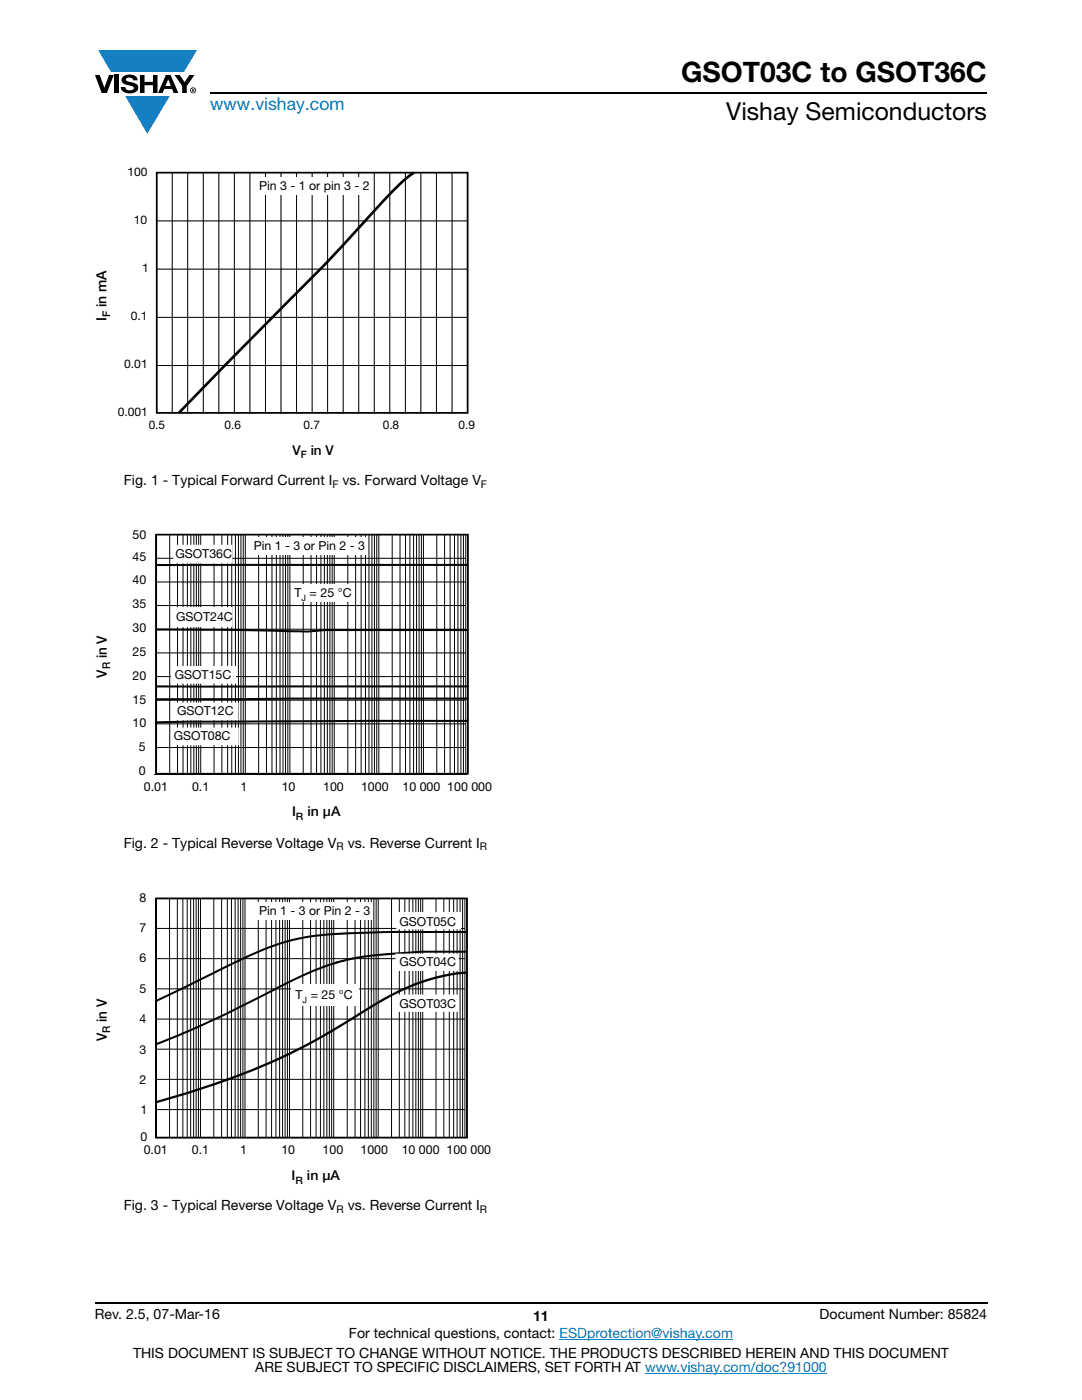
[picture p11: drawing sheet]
<svg xmlns="http://www.w3.org/2000/svg" width="216mm" height="279mm" viewBox="0 0 216 279" stroke-linecap="round" stroke-linejoin="round" font-family="sans-serif">
<g fill="#147fc3">
<path d="M19.6 10h19.7l-2.6 4.3h-1.1h-13.5z"/>
<path d="M25 19.2h8.9l-4.5 7.5z"/>
</g>
<g fill="#000">
<path d="M18.9 15h1l.9 2.5 1-2.5h.9l-1.4 3.6h-1zM22.9 15h.9v3.6h-.9zM24.6 15.3a2.1 2.1 0 0 1 2.8 .3l.1 .4h-.9a.79 .79 0 0 0-.7-.5 .79 .79 0 0 0-.8 .4l.3 .3 1 .2a1.08 1.08 0 0 1 1.2 1 1.08 1.08 0 0 1-1.1 1.2 1.73 1.73 0 0 1-2.4-1.2h.9a.96 .96 0 0 0 .8 .6 .96 .96 0 0 0 .9-.4 1.31 1.31 0 0 0-1.2-.6 1.03 1.03 0 0 1-1.1-.6 1.03 1.03 0 0 1 .2-1.1zM27.9 15h.9v1.3h1.7v-1.3h.9v3.6h-.9v-1.6h-1.7v1.6h-.9zM34.8 15h1.1l.9 1.4 1-1.4h1l-1.5 2.2v1.4h-.9v-1.4z"/>
<path d="M33.6 15.9l.5 1.3h-1.1zM33.1 15l-1.6 3.6h1l.3-.8h1.5l.3 .8h1l-1.6-3.6z"/>
<path d="M38.4 17.8h.2v.2h-.2zM38.3 17.7v.7h.1v-.3l.4 .3-.2-.3 .2-.2-.1-.2z"/>
<path d="M38.1 18a.46 .46 0 0 1 .9 0 .46 .46 0 0 1-.9 0zM37.9 18a.6 .6 0 0 0 1.2 0 .6 .6 0 0 0-1.2 0z"/>
</g>
<path d="M42 18.6h155M18.9 260h178.1" fill="none" stroke="#000" stroke-width=".36"/>
<path d="M111.6 267.3h34.7M128.7 274h36.3" fill="none" stroke="#007ec4" stroke-width=".2"/>
<path d="M18.9 33.2h75.9v58.8h-75.9z" fill="#fff"/>
<path d="M31.3 72.9h62zM31.3 63.3h62zM31.3 53.7h62zM31.3 44.1h62z" fill="#050504"/>
<path d="M31.3 53.7h62M31.3 44.1h62M31.3 72.9h62M31.3 63.3h62" fill="none" stroke="#040503" stroke-width=".2"/>
<path d="M34.4 34.5v48zM37.5 34.5v48zM40.6 34.5v48zM43.7 34.5v48zM49.9 34.5v48zM53 34.5v48zM56.1 34.5v48zM59.2 34.5v48zM65.4 34.5v48zM68.5 34.5v48zM71.6 34.5v48zM74.7 34.5v48zM80.9 34.5v48zM84 34.5v48zM87.1 34.5v48zM90.2 34.5v48z" fill="#050504"/>
<g fill="none" stroke="#040503" stroke-width=".2">
<path d="M34.4 34.5v48M37.5 34.5v48M40.6 34.5v48M43.7 34.5v48M49.9 34.5v48M53 34.5v48M56.1 34.5v48M59.2 34.5v48M65.4 34.5v48M68.5 34.5v48M71.6 34.5v48M74.7 34.5v48"/>
<path d="M80.9 34.5v48M84 34.5v48M87.1 34.5v48M90.2 34.5v48"/>
</g>
<path d="M46.8 34.5v48zM62.3 34.5v48zM77.8 34.5v48z" fill="#050504"/>
<path d="M46.8 34.5v48M62.3 34.5v48M77.8 34.5v48" fill="none" stroke="#040503" stroke-width=".2"/>
<path d="M31.3 34.5h62v47.9h-62z" fill="none" stroke="#000" stroke-width=".35"/>
<path d="M82.7 34.5a38.9 38.9 0 0 0-7.6 7.1 720.9 720.9 0 0 1-27.9 29l-11.5 11.8" fill="none" stroke="#000" stroke-width=".53"/>
<g fill="#fff">
<path d="M51.2 35.4h23.1v3.4h-23.1z"/>
<path d="M18.9 105.5h79.3v58.7h-79.3z"/>
</g>
<g fill="#050504">
<path d="M31.2 112.6l62.1-.1 .2 .2-.2 .2-62.1 .1z"/>
<path d="M31.2 125.4l23.1 .3a91.9 91.9 0 0 0 11.7-.2h27.3l.2 .2-.2 .2h-27.3a118.9 118.9 0 0 1-14 .1l-20.8-.2z"/>
<path d="M31.2 143.9l46.1-.2h16l.2 .2-.2 .2-56.7 .1-5.3 .2-.1 .4z"/>
<path d="M31.2 139.4l62.1-.2 .2 .2-.2 .2h-35.4l-26.7 .2z"/>
<path d="M31.2 136.8h62.1l.2 .2-.2 .2h-62.1z"/>
</g>
<g fill="none" stroke="#050504" stroke-width=".2">
<path d="M31.2 106.7v47.7v-47.7M33.9 106.7v47.7M35.4 106.7v47.7M36.5 106.7v47.7M37.4 106.7v47.7M38.1 106.7v47.7M38.7 106.7v47.7M39.2 106.7v47.7M39.6 106.7v47.7M40.1 106.7v47.7M42.7 106.7v47.7M44.3 106.7v47.7"/>
<path d="M45.4 106.7v47.7M46.2 106.7v47.7M47 106.7v47.7M47.6 106.7v47.7M48.1 106.7v47.7M48.5 106.7v47.7M48.9 106.7v47.7M51.6 106.7v47.7M53.2 106.7v47.7M54.3 106.7v47.7M55.1 106.7v47.7M55.9 106.7v47.7"/>
<path d="M56.5 106.7v47.7M57 106.7v47.7M57.4 106.7v47.7M57.8 106.7v47.7M60.5 106.7v47.7M62.1 106.7v47.7M63.2 106.7v47.7M64 106.7v47.7M64.7 106.7v47.7M65.3 106.7v47.7M65.8 106.7v47.7M66.3 106.7v47.7"/>
<path d="M66.7 106.7v47.7M69.4 106.7v47.7M71 106.7v47.7M72.1 106.7v47.7M72.9 106.7v47.7M73.6 106.7v47.7M74.2 106.7v47.7M74.7 106.7v47.7M75.2 106.7v47.7M75.6 106.7v47.7h-44.4M78.3 106.7v47.7M79.8 106.7v47.7"/>
<path d="M80.9 106.7v47.7M81.8 106.7v47.7M82.5 106.7v47.7M83.1 106.7v47.7M83.6 106.7v47.7M84.1 106.7v47.7M84.5 106.7v47.7M87.2 106.7v47.7M88.7 106.7v47.7M89.8 106.7v47.7M90.7 106.7v47.7M91.4 106.7v47.7"/>
<path d="M92 106.7v47.7M92.5 106.7v47.7M92.9 106.7v47.7M93.3 106.7v47.7M30.9 154.7h62.3"/>
</g>
<path d="M31.2 106.7h62.1v47.7h-62.1z" fill="none" stroke="#000" stroke-width=".35"/>
<path d="M31.3 116.1h61.6M31.3 111.4h61.6M31.3 139.7h61.6M31.3 135h61.6M31.3 130.3h61.6M31.3 125.6h61.6M31.3 120.8h61.6M31.3 149.2h61.6M31.3 144.5h61.6" fill="none" stroke="#000" stroke-width=".2"/>
<path d="M34.8 108.9h11.4v3.4h-11.4z" fill="#fff"/>
<path d="M34.8 108.9h11.4v3.4h-11.4z" fill="none" stroke="#fff" stroke-width=".35"/>
<path d="M34.8 121.3h11.4v3.7h-11.4z" fill="#fff"/>
<path d="M34.8 121.3h11.4v3.7h-11.4z" fill="none" stroke="#fff" stroke-width=".35"/>
<path d="M34.3 133.1h12.6v3.2h-12.6z" fill="#fff"/>
<path d="M34.3 133.1h12.6v3.2h-12.6z" fill="none" stroke="#fff" stroke-width=".35"/>
<g fill="#fff">
<path d="M58.3 116.6h12.2v3.4h-12.2z"/>
<path d="M34.8 145.4h12.7v3.2h-12.7z"/>
</g>
<path d="M34.8 145.4h12.7v3.2h-12.7z" fill="none" stroke="#fff" stroke-width=".35"/>
<path d="M34.8 140.4h12.6v3.1h-12.6z" fill="#fff"/>
<path d="M34.8 140.4h12.6v3.1h-12.6z" fill="none" stroke="#fff" stroke-width=".35"/>
<g fill="#fff">
<path d="M50.2 107.2h23v3.4h-23z"/>
<path d="M18.9 177.9h79.1v58.9h-79.1z"/>
</g>
<g fill="#050504">
<path d="M31.2 192h33.7a7.4 7.4 0 0 0 3.8-.5 99.9 99.9 0 0 1 15.4-1.8h8.8l.2 .2-.2 .2h-8.8l-4.9 .4a73.2 73.2 0 0 0-11.4 1.5z"/>
<path d="M31.2 192l15.6-.1a47.8 47.8 0 0 1 23.9-5.9l9.1-.2h13.1l.2 .2-.2 .2h-6.3a231.3 231.3 0 0 0-24.3 .8 52.8 52.8 0 0 0-14.8 5z"/>
<path d="M31.2 206.2h33.8l5.7-3.5a57.4 57.4 0 0 1 14.7-7.4l1.1-.3a27.5 27.5 0 0 1 6.6-1.1v.4a42.2 42.2 0 0 0-19.4 7.1l-7.2 4.4-1 .4z"/>
<path d="M31.2 206.2h4.9l6.7-3 8.1-4a104.3 104.3 0 0 1 14.9-6.9 11.6 11.6 0 0 1 4.9-.4h22.4h-20.7a16.9 16.9 0 0 0-8.9 1.7 264.9 264.9 0 0 0-17.3 8.4l-8.2 3.8-1.7 .4z"/>
<path d="M31.5 199.4l15.3-7.5h46.3h-42.8a7 7 0 0 0-4.7 1l-14.4 7.2v3.4v-3.7z"/>
</g>
<path d="M78.2 199h14.3v3.1h-14.3z" fill="#fff"/>
<g fill="#050504">
<path d="M31.3 219.7a142.4 142.4 0 0 0 33.7-13.5l1-.1h27.2h-26.7l-1 .3a136.5 136.5 0 0 1-32.3 13.2l-1.8 .5-.2 .3z"/>
<path d="M31.2 208.2l4.9-2 1.7-.1h55.3h-55.1l-1.7 .5-5.1 2v2.9z"/>
</g>
<g fill="none" stroke="#050504" stroke-width=".2">
<path d="M31.1 179.3v47.7v-47.7M33.8 179.3v47.7M35.4 179.3v47.7M36.5 179.3v47.7M37.4 179.3v47.7M38 179.3v47.7M38.6 179.3v47.7M39.1 179.3v47.7M39.6 179.3v47.7M40 179.3v47.7M42.7 179.3v47.7M44.2 179.3v47.7"/>
<path d="M45.4 179.3v47.7M46.2 179.3v47.7M46.9 179.3v47.7M47.5 179.3v47.7M48 179.3v47.7M48.5 179.3v47.7M48.9 179.3v47.7M51.5 179.3v47.7M53.1 179.3v47.7M54.2 179.3v47.7M55.1 179.3v47.7M55.8 179.3v47.7"/>
<path d="M56.4 179.3v47.7M56.9 179.3v47.7M57.3 179.3v47.7M57.8 179.3v47.7M60.4 179.3v47.7M62 179.3v47.7M63.1 179.3v47.7M63.9 179.3v47.7M64.6 179.3v47.7M65.2 179.3v47.7M65.7 179.3v47.7M66.2 179.3v47.7"/>
<path d="M66.6 179.3v47.7M69.3 179.3v47.7M70.8 179.3v47.7M71.9 179.3v47.7M72.8 179.3v47.7M73.5 179.3v47.7M74.1 179.3v47.7M74.6 179.3v47.7M75.1 179.3v47.7M75.5 179.3v47.7h-44.4M78.1 179.3v47.7M79.7 179.3v47.7"/>
<path d="M80.8 179.3v47.7M81.6 179.3v47.7M82.4 179.3v47.7M83 179.3v47.7M83.5 179.3v47.7M83.9 179.3v47.7M84.3 179.3v47.7M87 179.3v47.7M88.6 179.3v47.7M89.7 179.3v47.7M90.5 179.3v47.7M91.2 179.3v47.7"/>
<path d="M91.8 179.3v47.7M92.3 179.3v47.7M92.8 179.3v47.7M93.2 179.3v47.7"/>
</g>
<path d="M31.1 179.3h62.1v47.7h-62.1z" fill="none" stroke="#000" stroke-width=".35"/>
<path d="M31.3 179.3h61.5M31.3 197.4h61.5M31.3 191.3h61.5M31.3 185.3h61.5M31.3 215.4h61.5M31.3 209.4h61.5M31.3 203.4h61.5M31.3 221.4h61.5" fill="none" stroke="#000" stroke-width=".2"/>
<g fill="#fff">
<path d="M58.2 196.5h13.5v4.3h-13.5z"/>
<path d="M79.2 182.2h12.6v3.1h-12.6z"/>
</g>
<path d="M79.2 182.2h12.6v3.1h-12.6z" fill="none" stroke="#fff" stroke-width=".35"/>
<path d="M79.1 190.5h12.3v3.1h-12.3z" fill="#fff"/>
<path d="M79.1 190.5h12.3v3.1h-12.3z" fill="none" stroke="#fff" stroke-width=".35"/>
<path d="M79.1 198.7h12.3v3.1h-12.3z" fill="#fff"/>
<path d="M79.1 198.7h12.3v3.1h-12.3z" fill="none" stroke="#fff" stroke-width=".35"/>
<path d="M51.2 180.1h23v3.5h-23z" fill="#fff"/>
<text font-size="5.6" x="135.9" y="16.4">GSOT03C to GSOT36C</text>
<text font-size="4.9" x="144.9" y="24">Vishay Semiconductors</text>
<text font-size="3.5" fill="#007ec4" x="42" y="21.9">www.vishay.com</text>
<g font-size="2.8">
<text x="21.3" y="64.1" transform="rotate(-90 21.3 64.1)">I</text>
<text x="21.3" y="61.3" transform="rotate(-90 21.3 61.3)">in mA</text>
<text x="24.7" y="96.8">Fig. 1 - Typical Forward Current I</text>
<text x="68.3" y="96.8">vs. Forward Voltage V</text>
<text x="21.3" y="131.4" transform="rotate(-90 21.3 131.4)">in V</text>
<text x="21.3" y="135.2" transform="rotate(-90 21.3 135.2)">V</text>
<text x="24.7" y="169.2">Fig. 2 - Typical Reverse Voltage V</text>
<text x="69.4" y="169.2">vs. Reverse Current I</text>
<text x="21.3" y="207.8" transform="rotate(-90 21.3 207.8)">V</text>
<text x="21.3" y="204" transform="rotate(-90 21.3 204)">in V</text>
<text x="24.7" y="241.5">Fig. 3 - Typical Reverse Voltage V</text>
<text x="69.4" y="241.5">vs. Reverse Current I</text>
<text x="18.9" y="263.3">Rev. 2.5, 07-Mar-16</text>
<text x="106.4" y="263.6">11</text>
<text x="163.6" y="263.3">Document Number: 85824</text>
<text x="69.6" y="267.1">For technical questions, contact: ESDprotection@vishay.com</text>
<text x="26.5" y="271">THIS DOCUMENT IS SUBJECT TO CHANGE WITHOUT NOTICE. THE PRODUCTS DESCRIBED HEREIN AND THIS DOCUMENT</text>
<text x="50.9" y="273.8">ARE SUBJECT TO SPECIFIC DISCLAIMERS, SET FORTH AT www.vishay.com/doc?91000</text>
</g>
<g font-size="2.7">
<text x="58.4" y="90.8">V</text>
<text x="62" y="90.8">in V</text>
<text x="58.3" y="162.9">I</text>
<text x="61.3" y="162.9">in µA</text>
<text x="58.2" y="235.5">I</text>
<text x="61.2" y="235.5">in µA</text>
</g>
<g font-size="2.5">
<text x="51.7" y="37.9">Pin 3 - 1 or pin 3 - 2</text>
<text x="26.4" y="107.6">50</text>
<text x="26.4" y="112">45</text>
<text x="35" y="111.4">GS</text>
<text x="38.5" y="111.4">OT36C</text>
<text x="50.6" y="109.7">Pin 1 - 3 or Pin 2 - 3</text>
<text x="26.4" y="116.6">40</text>
<text x="58.8" y="119.2">T</text>
<text x="61.8" y="119.2">= 25 °C</text>
<text x="26.4" y="121.3">35</text>
<text x="35.2" y="124">GS</text>
<text x="38.6" y="124">OT24C</text>
<text x="26.4" y="126.1">30</text>
<text x="26.4" y="130.9">25</text>
<text x="26.4" y="135.6">20</text>
<text x="34.9" y="135.4">GS</text>
<text x="38.4" y="135.4">OT15C</text>
<text x="26.4" y="140.4">15</text>
<text x="35.3" y="142.7">GS</text>
<text x="38.8" y="142.7">OT12C</text>
<text x="26.4" y="145.2">10</text>
<text x="27.7" y="149.9">5</text>
<text x="34.7" y="147.7">GS</text>
<text x="38.2" y="147.7">OT08C</text>
<text x="27.7" y="154.7">0</text>
<text x="28.7" y="157.8">0.01</text>
<text x="38.3" y="157.8">0.1</text>
<text x="48" y="157.8">1</text>
<text x="56.2" y="157.8">10</text>
<text x="64.5" y="157.8">100</text>
<text x="72" y="157.8">1000</text>
<text x="80.3" y="157.8">10 000 100 000</text>
<text x="27.8" y="179.9">8</text>
<text x="27.8" y="185.9">7</text>
<text x="51.7" y="182.7">Pin 1 - 3 or Pin 2 - 3</text>
<text x="79.7" y="184.7">GS</text>
<text x="83.2" y="184.7">OT05C</text>
<text x="27.8" y="192">6</text>
<text x="79.7" y="192.8">GS</text>
<text x="83.2" y="192.8">OT04C</text>
<text x="27.8" y="198.1">5</text>
<text x="59" y="199.4">T</text>
<text x="62" y="199.4">= 25 °C</text>
<text x="79.7" y="201.2">GS</text>
<text x="83.2" y="201.2">OT03C</text>
<text x="27.8" y="204.2">4</text>
<text x="27.8" y="210.2">3</text>
<text x="27.8" y="216.3">2</text>
<text x="28" y="227.7">0</text>
<text x="28" y="222.4">1</text>
<text x="28.7" y="230.4">0.01</text>
<text x="38.3" y="230.4">0.1</text>
<text x="47.9" y="230.4">1</text>
<text x="56.1" y="230.4">10</text>
<text x="64.4" y="230.4">100</text>
<text x="71.9" y="230.4">1000</text>
<text x="80.2" y="230.4">10 000 100 000</text>
</g>
<g font-size="2.4">
<text x="25.4" y="35.1">100</text>
<text x="26.7" y="44.7">10</text>
<text x="28.4" y="54.3">1</text>
<text x="26.1" y="63.8">0.1</text>
<text x="24.8" y="73.4">0.01</text>
<text x="23.5" y="83">0.001</text>
<text x="29.7" y="85.7">0.5</text>
<text x="44.8" y="85.7">0.6</text>
<text x="60.6" y="85.7">0.7</text>
<text x="76.4" y="85.7">0.8</text>
<text x="91.5" y="85.7">0.9</text>
</g>
<g font-size="2.1">
<text x="22" y="63.3" transform="rotate(-90 22 63.3)">F</text>
<text x="66.3" y="97.3">F</text>
<text x="96" y="97.3">F</text>
<text x="22" y="133.6" transform="rotate(-90 22 133.6)">R</text>
<text x="67.2" y="169.7">R</text>
<text x="95.8" y="169.7">R</text>
<text x="22" y="206.2" transform="rotate(-90 22 206.2)">R</text>
<text x="67.2" y="242">R</text>
<text x="95.8" y="242">R</text>
</g>
<g font-size="2">
<text x="60" y="91.4">F</text>
<text x="59.1" y="163.6">R</text>
<text x="59" y="236.2">R</text>
</g>
<g font-size="1.8">
<text x="60.2" y="119.9">J</text>
<text x="60.4" y="200.1">J</text>
</g>
</svg>
